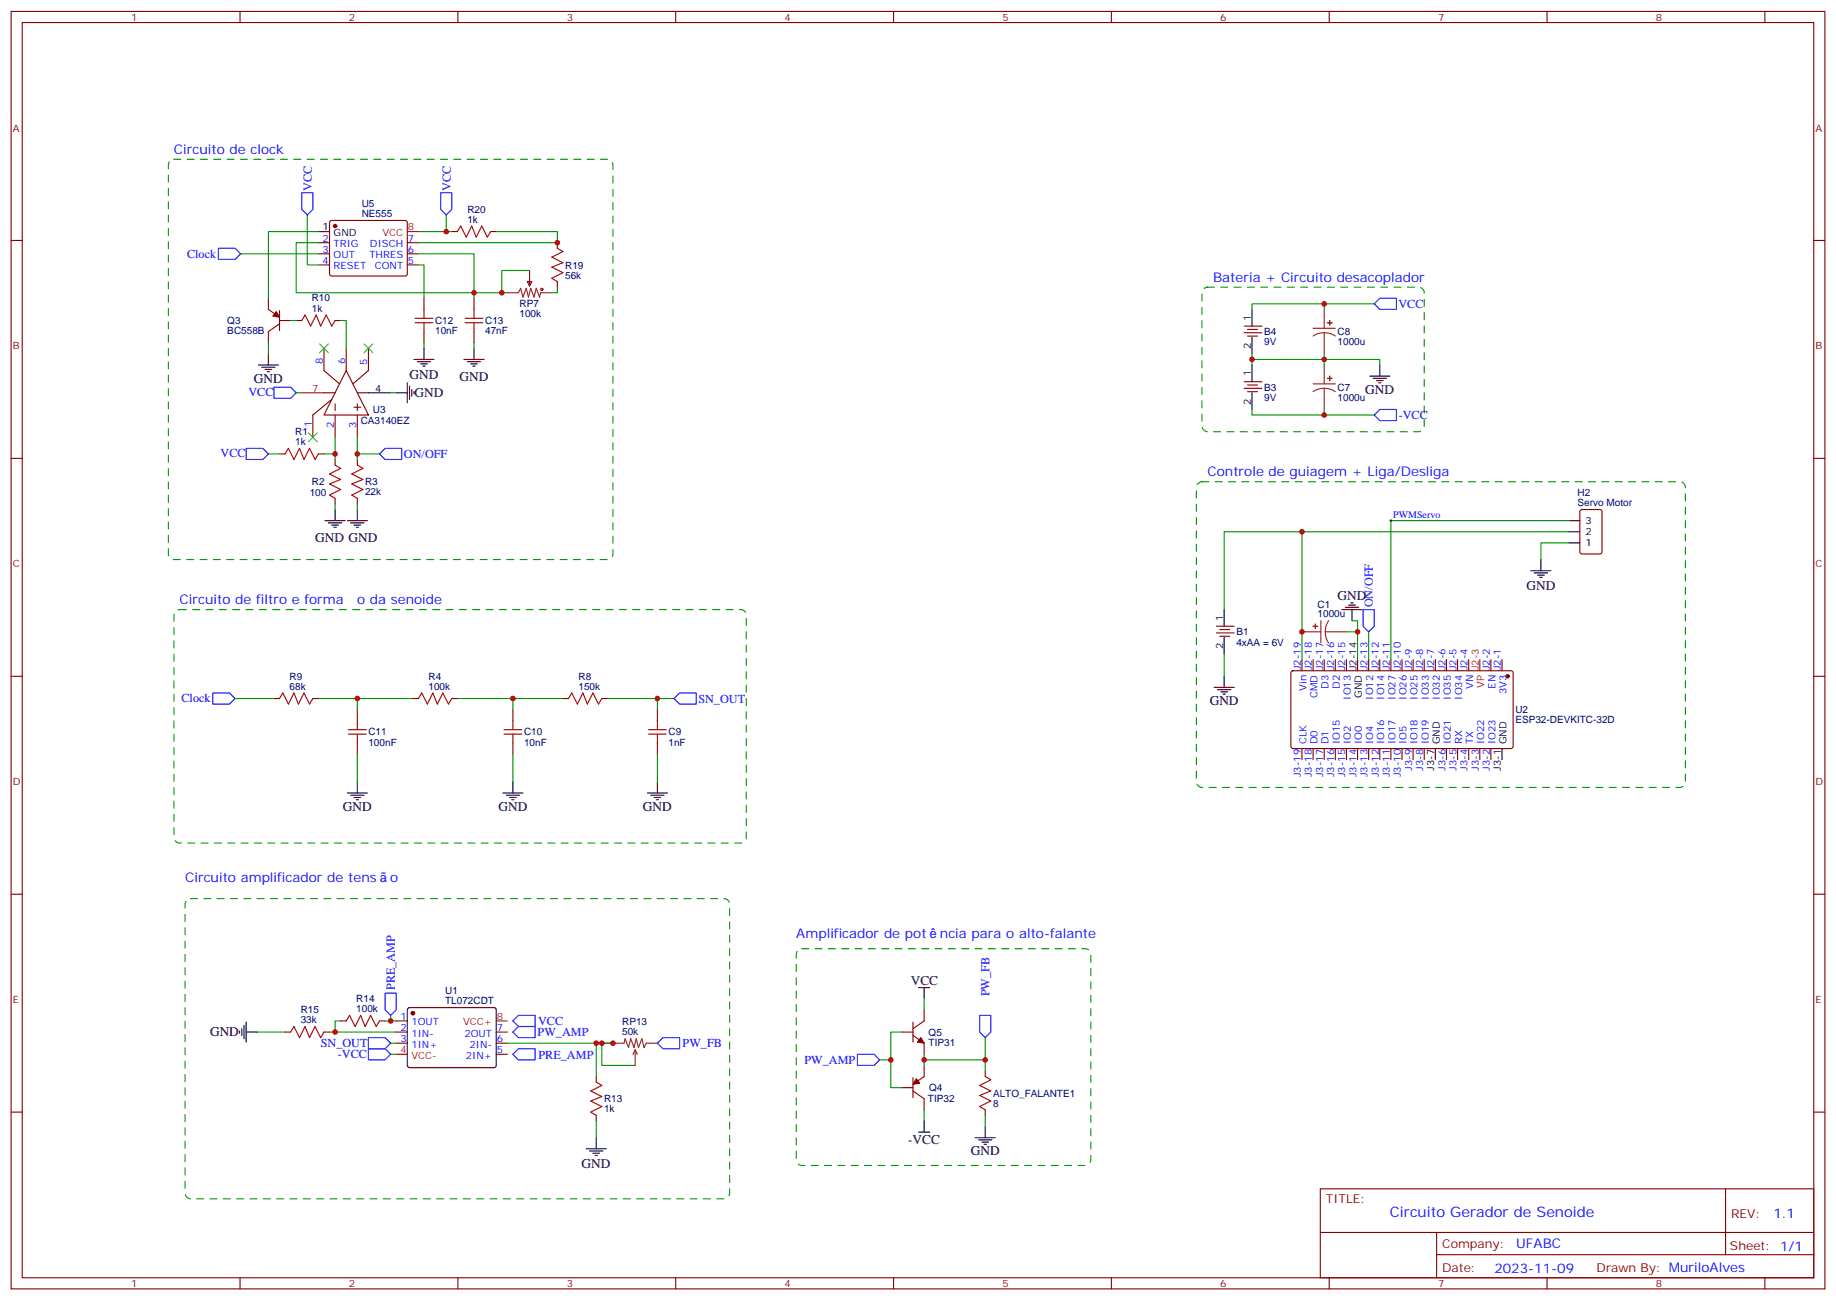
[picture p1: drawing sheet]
<svg xmlns="http://www.w3.org/2000/svg" width="583mm" height="413mm" viewBox="0 0 583 413" stroke-linecap="round" stroke-linejoin="round" font-family="sans-serif">
<g fill="none" stroke="#870000" stroke-width=".35">
<path d="M3.5 3.6h575.8v405.4h-575.8zM7.1 7.2h568.6v398.2h-568.6zM76.2 3.6v3.6M145.3 3.6v3.6M214.5 3.6v3.6M283.6 3.6v3.6M352.8 3.6v3.6M421.9 3.6v3.6M491.1 3.6v3.6M560.2 3.6v3.6M3.5 76.3h3.6M101.1 77h3.5"/>
<path d="M104.8 70.2l.5-.2h23.3l.5 .2 .2 .5-.1 16.5-.6 .4-23.6-.1-.4-.6v-16.2zM129.3 77h3.5M143.4 73.5h1.8M155.8 73.5h1.7M176.9 77v1.8M575.7 76.3h3.6M85.2 94.7v3.5l3.5 2.4M88.7 98.5v6.4M101.1 80.5h3.5M101.1 84.1h3.5M129.3 80.5h3.5M129.3 84.1h3.5"/>
<path d="M134.6 94.7v3.5M150.5 94.7v3.5M167.4 89.4h1.4l-.7 1.4zM168.1 85.8v5M176.9 89.4v1.7M88.7 102.8l-3.5 2.4v3.6M88.7 101.7h3.6M94 101.7h1.8M102.8 110.5v7.1l5 4.2M106.4 101.7h1.7M109.9 117.6l7 14.1h-14.1zM109.9 110.5v7.1"/>
<path d="M116.9 110.5v7.1l-4.9 4.2M134.6 105.2v3.6M150.5 105.2v3.6M394.9 103.5h5.7M394.9 105.6h5.7M396 104.5h3.2M396 106.6h3.2M102.8 124.6h3.6M105.3 126.8l-6 4.9v7M106.4 128.2v2.1M106.4 131.7v7M112.4 129.2h2.1"/>
<path d="M113.4 128.2v2.1M113.4 131.7v7M113.4 124.6h3.5M394.9 121.1h5.7M394.9 123.2h5.7M396 122.2h3.2M396 124.3h3.2M3.5 145.5h3.6M88.7 144h1.8M101.1 144h1.7M106.4 145.8v1.8M106.4 158.2v1.7"/>
<path d="M113.4 145.8v1.8M113.4 158.2v1.7M575.7 145.5h3.6M501.7 161.9l.5-.2h5.6l.7 .4v13l-.4 .6-5.9 .1-.7-.5v-12.9zM386.1 198.7h5.7M387.2 199.8h3.1M3.5 214.6h3.6M386.1 200.8h5.7M387.2 201.9h3.1M410 213l.5-.2 69.4 .1 .4 .6-.1 23.6-.6 .4h-69.4l-.4-.7v-23.3zM413.3 209.3v3.5M416.8 209.3v3.5"/>
<path d="M420.3 209.3v3.5M423.9 209.3v3.5M427.4 209.3v3.5M434.4 209.3v3.5M438 209.3v3.5M441.5 209.3v3.5M445 209.3v3.5M448.6 209.3v3.5M452.1 209.3v3.5M455.6 209.3v3.5M459.1 209.3v3.5M462.7 209.3v3.5"/>
<path d="M466.2 209.3v3.5M473.3 209.3v3.5M476.8 209.3v3.5M575.7 214.6h3.6M87 221.7h1.7M99.3 221.7h1.8M113.4 225.2v3.5M113.4 235.8v3.5M131.1 221.7h1.7M143.4 221.7h1.8M162.8 225.2v3.5M162.8 235.8v3.5"/>
<path d="M178.7 221.7h1.7M191 221.7h1.8M208.7 225.2v3.5M208.7 235.8v3.5M413.3 237.5v3.6M416.8 237.5v3.6M420.3 237.5v3.6M423.9 237.5v3.6M427.4 237.5v3.6M430.9 237.5v3.6M434.4 237.5v3.6M438 237.5v3.6"/>
<path d="M441.5 237.5v3.6M445 237.5v3.6M448.6 237.5v3.6M452.1 237.5v3.6M459.1 237.5v3.6M462.7 237.5v3.6M466.2 237.5v3.6M469.7 237.5v3.6M473.3 237.5v3.6M3.5 283.7h3.6M575.7 283.7h3.6M90.5 327.5h1.8"/>
<path d="M102.8 327.5h1.8M108.1 324h1.8M120.5 324h1.7M125.8 327.5h3.5M125.8 324h3.5M125.8 331h3.5M157.5 327.5h3.5M157.5 331h3.5M157.5 334.5h3.5M286.3 327.5h3.5M289.8 328.5l3.5 2.5v3.5M289.8 324.3v6.4"/>
<path d="M293.3 320.4v3.6l-3.5 2.4M293.3 338.1v3.5l-3.5 2.5M312.7 339.8v1.8M3.5 352.9h3.6M189.3 341.6v1.8M189.3 353.9v1.8M286.3 345.1h3.5M289.8 346.2l3.5 2.5v3.5M289.8 341.9v6.4M312.7 352.2v1.7M575.7 352.9h3.6M419.1 377.2h156.6v28.2h-156.6z"/>
<path d="M547.7 377.2v20.9M419.1 391.1h156.5M456 398.1h119.6M456 391.1v14.1M76.2 405.4v3.6M145.3 405.4v3.6M214.5 405.4v3.6M283.6 405.4v3.6M352.8 405.4v3.6M421.9 405.4v3.6M491.1 405.4v3.6M560.2 405.4v3.6"/>
</g>
<g fill="none" stroke="#000" stroke-width=".35">
<path d="M101.1 73.5h3.5M397.4 98.2v5.3M82 115.8h6.4M83.1 116.5h4.2M84.1 117.2h2.2M84.8 117.9h.7M85.2 112.3v3.5M131.4 114.1h6.4M132.5 114.8h4.2M133.5 115.5h2.1M134.2 116.2h.7M134.6 110.5v3.6"/>
<path d="M147.3 114.1h6.3M148.3 114.8h4.3M149.4 115.5h2.1M150.1 116.2h.7M150.5 110.5v3.6M397.4 107v5.3M397.4 115.8v5.3M434.8 119.3h6.3M438 115.8v3.5M116.9 124.6h7.1M125.8 124.6h3.5M129.3 121.5v6.3"/>
<path d="M130 122.5v4.3M130.7 123.6v2.1M131.4 124.3v.7M397.4 124.6v5.3M435.9 120.1h4.2M436.9 120.8h2.1M437.6 121.5h.7M103.2 165.2h6.3M104.2 165.9h4.3M105.3 166.6h2.1M106 167.3h.7M106.4 161.7v3.5"/>
<path d="M110.2 165.2h6.4M111.3 165.9h4.2M112.4 166.6h2.1M113.1 167.3h.7M113.4 161.7v3.5M489.1 177.6v3.5M497.9 172.3h3.6M497.9 165.2h3.6M497.9 168.7h3.6M388.6 193.4v5.3M426 193.4h6.3M427 192.7h4.3"/>
<path d="M428.1 192h2.1M428.8 191.3h.7M429.2 193.4v3.6M486 181.1h6.3M487 181.8h4.2M488.1 182.5h2.1M488.8 183.2h.7M385.4 218.1h6.4M386.5 218.8h4.2M387.5 219.5h2.1M388.6 202.2v5.3M388.6 214.6v3.5"/>
<path d="M430.9 209.3v3.5M388.2 220.2h.7M455.6 237.5v3.6M476.8 237.5v3.6M110.2 251.6h6.4M111.3 252.3h4.2M112.4 253h2.1M113.1 253.8h.7M113.4 248.1v3.5M159.6 251.6h6.4M160.7 252.3h4.2M161.7 253h2.2"/>
<path d="M162.5 253.8h.7M162.8 248.1v3.5M205.5 251.6h6.3M206.6 252.3h4.2M207.6 253h2.1M208.3 253.8h.7M208.7 248.1v3.5M129.5 319.9l.5-.2 27.1 .1 .4 .6-.1 17.9-.6 .5-27.1-.1-.4-.6v-17.7zM291.6 313.4h3.5M293.3 313.4v3.5M76 327.1v.7M76.7 326.4v2.1"/>
<path d="M77.4 325.4v4.2M78.1 327.5h3.6M78.1 324.3v6.4M291.6 359.2h3.5M293.3 355.7v3.5M312.7 357.5v3.5M186.1 364.5h6.3M187.1 365.2h4.3M188.2 365.9h2.1M188.9 366.6h.7M189.3 361v3.5M309.6 361h6.3"/>
<path d="M310.6 361.7h4.3M311.7 362.4h2.1M312.4 363.1h.7"/>
</g>
<g fill="none" stroke="#008700" stroke-width=".35">
<path d="M97.5 68.2v15.9h3.6M101.1 77h-7.1v15.9h56.5v-12.4h-17.7M101.1 73.5h-15.9v21.2M141.6 68.2v5.3h-8.8M141.6 73.5h1.8M157.5 73.5h19.4v3.5h-44.1M76.4 80.5h24.7M132.8 84.1h1.8v10.6M159.3 92.9h1.7M168.1 85.8h-8.8v7.1h-8.8v1.8M176.9 91.1v1.8h-1.7M420.3 96.4v1.8"/>
<path d="M436.2 96.4h-38.8v1.8M85.2 108.8v3.5M92.3 101.7h1.7M108.1 101.7h1.8v8.8M134.6 108.8v1.7M150.5 108.8v1.7M397.4 114.1h40.6v1.7M397.4 112.3v3.5M420.3 112.3v3.5M94 124.6h1.8M106.4 138.7v5.3h-3.6M113.4 138.7v5.3"/>
<path d="M124 124.6h1.8M397.4 129.9v1.8h38.8M420.3 129.9v1.8M85.2 144h3.5M106.4 144v1.8M106.4 159.9v1.8M113.4 159.9v1.8M120.5 144h-7.1v1.8M413.3 168.7v40.6M497.9 172.3h-8.8v5.3M497.9 168.7h-109.3v24.7M497.9 165.2h-56.4v44.1"/>
<path d="M429.2 197h1.7v12.3M388.6 207.5v7.1M427.4 200.5h3.5M434.4 200.5v8.8M74.6 221.7h12.4M101.1 221.7h30M113.4 221.7v3.5M113.4 239.3v8.8M145.2 221.7h17.6v3.5M162.8 221.7h15.9M162.8 239.3v8.8M192.8 221.7h21.2"/>
<path d="M208.7 221.7v3.5M208.7 239.3v8.8M293.3 316.9v3.5M81.7 327.5h8.8M104.6 327.5h1.8M108.1 324h-1.7v3.5h19.4M122.2 324h3.6M124 331h1.8M124 322.2v1.8M124 334.5h1.8M161 331h33.6M201.6 338.1h-10.6v-7.1h-1.7v10.6"/>
<path d="M279.2 336.3h3.6M286.3 327.5h-3.5v17.6h3.5M293.3 336.3h19.4v3.5M293.3 334.5v3.6M312.7 329.2v7.1M189.3 355.7v5.3M293.3 352.2v3.5M312.7 353.9v3.6"/>
</g>
<g fill="none" stroke="#00f" stroke-width=".35">
<path d="M69.3 78.8h5.3l1.8 1.7-1.8 1.8h-5.3zM95.8 61.1h3.5v5.3l-1.8 1.8-1.7-1.8zM139.9 61.1h3.5v5.3l-1.8 1.8-1.7-1.8zM436.2 96.4l1.8-1.7h5.3v3.5h-5.3zM87 122.9h5.3l1.7 1.7-1.7 1.8h-5.3zM436.2 131.7l1.8-1.8h5.3v3.6h-5.3zM78.1 142.3h5.3l1.8 1.7-1.8 1.8h-5.3zM120.5 144l1.7-1.7h5.3v3.5h-5.3zM432.7 193.4h3.5v5.3l-1.8 1.8-1.7-1.8zM67.6 219.9h5.2l1.8 1.8-1.8 1.7h-5.2zM214 221.7l1.7-1.8h5.3v3.5h-5.3zM122.2 315.1h3.6v5.3l-1.8 1.8-1.8-1.8z"/>
<path d="M116.9 329.2h5.3l1.8 1.8-1.8 1.8h-5.3zM116.9 332.8h5.3l1.8 1.7-1.8 1.8h-5.3zM162.8 327.5l1.8-1.8h5.3v3.5h-5.3zM162.8 334.5l1.8-1.7h5.3v3.5h-5.3zM162.8 324l1.8-1.8h5.3v3.5h-5.3zM208.7 331l1.7-1.8h5.3v3.6h-5.3zM272.2 334.5h5.3l1.7 1.8-1.7 1.8h-5.3zM311 322.2h3.5v5.3l-1.8 1.7-1.7-1.7z"/>
</g>
<path d="M55.2 50.6h137.6l1.2 .5 .6 1.2v123.5l-.6 1.2-1.2 .6h-137.6l-1.2-.6-.6-1.2v-123.5l.6-1.2 1.2-.5M383.3 91.1h67l.9 .3 .6 .6 .3 .9v42.3l-.3 .9-.7 .6-.8 .3h-67l-.9-.3-.6-.7-.3-.8v-42.3l.6-1.3 1.2-.5M381.5 152.9h151.7l.9 .2 .6 .6 .3 .9v93.5l-.3 .9-.7 .6-.8 .3h-151.7l-.9-.3-.6-.7-.2-.8v-93.5l.6-1.2 1.1-.5M57 193.4l178.6 .1 1 .8 .3 .9-.1 71-.5 .8-1.2 .5-178.6-.1-.8-.5-.5-1.2v-70.5l.6-1.3 1.2-.5M60.5 285.2h169.3l.9 .2 .7 .6 .2 .9v91.7l-.3 .9-.7 .7-.8 .2h-169.3l-.9-.3-.6-.7-.3-.8v-91.7l.6-1.2 1.2-.5M254.5 301h90l.9 .3 .6 .6 .3 .9v65.3l-.3 .8-.7 .7-.8 .2h-90l-.9-.3-.6-.6-.2-.8v-65.3l.6-1.3 1.1-.5" fill="none" stroke="#090" stroke-width=".35" stroke-dasharray="2.1 2.1"/>
<g fill="none" stroke="#a10000" stroke-width=".35">
<path d="M145.2 73.5l1-1.8 1.8 3.5 1.8-3.5 1.4 3.5 1.7-3.5 1.8 3.5 1.1-1.7M176.9 78.8l1.8 1-3.5 1.8 3.5 1.8-3.5 1.4 3.5 1.7-3.5 1.8 1.7 1.1M134.6 98.2v2.8M150.5 98.2v2.8M95.8 101.7l1-1.8 1.8 3.6 1.8-3.6 1.4 3.6 1.7-3.6 1.8 3.6 1.1-1.8M131.8 102.4h5.6M131.8 101h5.6M134.6 102.4v2.8M147.6 102.4h5.7M147.6 101h5.7M150.5 102.4v2.8M90.5 144l1-1.7 1.8 3.5 1.8-3.5 1.4 3.5 1.7-3.5 1.8 3.5 1.1-1.8"/>
<path d="M106.4 147.6l1.7 1-3.5 1.8 3.5 1.8-3.5 1.4 3.5 1.7-3.5 1.8 1.8 1.1M113.4 147.6l1.8 1-3.5 1.8 3.5 1.8-3.5 1.4 3.5 1.7-3.5 1.8 1.7 1.1M88.7 221.7l1.1-1.8 1.7 3.5 1.8-3.5 1.4 3.5 1.8-3.5 1.7 3.5 1.1-1.7M110.6 232.9h5.6M110.6 231.5h5.6M113.4 228.7v2.8M113.4 232.9v2.9M132.8 221.7l1.1-1.8 1.7 3.5 1.8-3.5 1.4 3.5 1.8-3.5 1.7 3.5 1.1-1.7M160 232.9h5.6M160 231.5h5.6M162.8 228.7v2.8M162.8 232.9v2.9"/>
<path d="M180.4 221.7l1.1-1.8 1.8 3.5 1.7-3.5 1.4 3.5 1.8-3.5 1.8 3.5 1-1.7M205.8 232.9h5.7M205.8 231.5h5.7M208.7 228.7v2.8M208.7 232.9v2.9M92.3 327.5l1-1.8 1.8 3.5 1.7-3.5 1.4 3.5 1.8-3.5 1.8 3.5 1-1.7M109.9 324l1-1.8 1.8 3.5 1.8-3.5 1.4 3.5 1.8-3.5 1.7 3.5 1.1-1.7M189.3 343.4l1.7 1-3.5 1.8 3.5 1.7-3.5 1.5 3.5 1.7-3.5 1.8 1.8 1M312.7 341.6l1.8 1.1-3.5 1.7 3.5 1.8-3.5 1.4 3.5 1.8-3.5 1.7 1.7 1.1"/>
<circle cx="172" cy="91.8" r=".35"/>
</g>
<g fill="#870000" stroke="#870000" stroke-width=".35">
<path d="M292.3 329.2l1 1.8-2.1-.3z"/>
<path d="M290.9 342.3l1 1.4-2.1 .4z"/>
<path d="M87.7 98.9l1 1.7-2.1-.3z"/>
<circle cx="106.4" cy="71.7" r=".53"/>
<circle cx="131.1" cy="321.5" r=".53"/>
<circle cx="478.5" cy="214.6" r=".53"/>
</g>
<path d="M129.3 73.5h3.5M95.8 124.6h7M469.7 209.3v3.5M125.8 334.5h3.5M157.5 324h3.5" fill="none" stroke="#f00" stroke-width=".35"/>
<g fill="none" stroke="#8c2424" stroke-width=".35">
<path d="M161 92.9h3.6l.7-1.4 .7 2.8 1-2.8 .7 2.8 .8-2.8 1 2.8 .7-2.8 1.1 2.8 .3-1.4h3.6M420.3 98.2v6M416.8 104.2h7.1M420.3 105.6l-1.8 .2-1.7 .8M420.3 105.6l1.9 .2 1.7 .8M420.3 105.6v6.7M420.3 115.8v6M416.8 121.8h7.1M420.3 123.2l-1.8 .3-1.7 .8M420.3 123.2l1.9 .3 1.7 .8M420.3 123.2v6.7M419.3 197v7"/>
<path d="M421.7 197l-.8 1.6-.2 1.9M413.3 200.5h6M420.7 200.5l.2 1.8 .8 1.7M420.7 200.5h6.7M194.6 331h3.5l.3-1.4 1.1 2.8 .7-2.8 1.1 2.8 .7-2.8 .7 2.8 1-2.8 .7 2.8 .7-1.4h3.6M201.6 333.1l-.7 1.4M201.6 333.1l.7 1.4M201.6 333.1v5"/>
</g>
<g fill="#8c2424" stroke="#8c2424" stroke-width=".35">
<path d="M421.4 102.4h1.4z"/>
<path d="M422.1 101.7v1.4z"/>
<path d="M421.4 120.1h1.4z"/>
<path d="M422.1 119.3v1.5z"/>
<path d="M417.5 198v1.4z"/>
<path d="M416.8 198.7l1.4 .1z"/>
</g>
<path d="M101.4 109.1l2.8 2.8M104.2 109.1l-2.8 2.8M115.5 109.1l2.9 2.8M118.4 109.1l-2.9 2.8M97.9 137.3l2.8 2.9M100.7 137.3l-2.8 2.9" fill="none" stroke="#3c3" stroke-width=".35"/>
<path d="M441.1 165.2h.8M441.5 164.9v.7" fill="none" stroke="#000" stroke-width=".32"/>
<g fill="#c00">
<circle cx="208.7" cy="221.7" r=".88"/>
<circle cx="159.3" cy="92.9" r=".88"/>
<circle cx="312.7" cy="336.3" r=".88"/>
<circle cx="282.8" cy="336.3" r=".88"/>
<circle cx="191" cy="331" r=".88"/>
<circle cx="141.6" cy="73.5" r=".88"/>
<circle cx="176.9" cy="77" r=".88"/>
<circle cx="113.4" cy="221.7" r=".88"/>
<circle cx="150.5" cy="92.9" r=".88"/>
<circle cx="420.3" cy="96.4" r=".88"/>
<circle cx="420.3" cy="131.7" r=".88"/>
<circle cx="397.4" cy="114.1" r=".88"/>
<circle cx="420.3" cy="114.1" r=".88"/>
<circle cx="293.3" cy="336.3" r=".88"/>
<circle cx="162.8" cy="221.7" r=".88"/>
<circle cx="124" cy="324" r=".88"/>
<circle cx="106.4" cy="327.5" r=".88"/>
<circle cx="194.6" cy="331" r=".88"/>
<circle cx="189.3" cy="331" r=".88"/>
<circle cx="113.4" cy="144" r=".88"/>
<circle cx="106.4" cy="144" r=".88"/>
<circle cx="413.3" cy="168.7" r=".88"/>
<circle cx="413.3" cy="200.5" r=".88"/>
<circle cx="430.9" cy="200.5" r=".88"/>
</g>
<text font-size="4.6" fill="#00f" x="441.2" y="386.3">Circuito Gerador de Senoide</text>
<g font-size="4.2" fill="#00f">
<text x="55.2" y="48.8">Circuito de clock</text>
<text x="385.1" y="89.4">Bateria + Circuito desacoplador</text>
<text x="383.3" y="151.1">Controle de guiagem + Liga/Desliga</text>
<text x="57" y="191.7">Circuito de filtro e forma</text>
<text x="113.4" y="191.7">o da senoide</text>
<text x="58.7" y="279.9">Circuito amplificador de tens</text>
<text x="123.8" y="279.9">o</text>
<text x="252.8" y="297.5">Amplificador de pot</text>
<text x="298.4" y="297.5">ncia para o alto-falante</text>
<text x="562.9" y="386.5">1.1</text>
<text x="481.3" y="396">UFABC</text>
<text x="474.4" y="403.9">2023-11-09</text>
</g>
<g font-size="4.2">
<text x="80.6" y="121.5">GND</text>
<text x="130" y="120.2">GND</text>
<text x="145.9" y="120.8">GND</text>
<text x="433.4" y="125">GND</text>
<text x="131.6" y="126.1">GND</text>
<text x="100" y="171.9">GND GND</text>
<text x="424.6" y="190.3">GND</text>
<text x="484.5" y="187.2">GND</text>
<text x="384" y="223.8">GND</text>
<text x="108.8" y="257.3">GND</text>
<text x="158.2" y="257.3">GND</text>
<text x="204.1" y="257.3">GND</text>
<text x="289.1" y="312.7">VCC</text>
<text x="66.7" y="328.9">GND</text>
<text x="288.3" y="363.1">-VCC</text>
<text x="184.6" y="370.6">GND</text>
<text x="308.2" y="366.6">GND</text>
</g>
<g font-size="3.9" fill="#00f">
<text x="99" y="60.5" transform="rotate(-90 99 60.5)">VCC</text>
<text x="143.1" y="60.5" transform="rotate(-90 143.1 60.5)">VCC</text>
<text x="59.4" y="81.8">Clock</text>
<text x="443.9" y="97.9">VCC</text>
<text x="78.8" y="125.7">VCC</text>
<text x="444" y="132.9">-VCC</text>
<text x="70" y="145.1">VCC</text>
<text x="128.2" y="145.4">ON/OFF</text>
<text x="435.8" y="192.7" transform="rotate(-90 435.8 192.7)">ON/OFF</text>
<text x="57.6" y="222.8">Clock</text>
<text x="221.7" y="223">SN_OUT</text>
<text x="125.4" y="314.2" transform="rotate(-90 125.4 314.2)">PRE_AMP</text>
<text x="314" y="316.1" transform="rotate(-90 314 316.1)">PW_FB</text>
<text x="170.6" y="328.8">PW_AMP</text>
<text x="170.8" y="325.2">VCC</text>
<text x="101.8" y="332.3">SN_OUT</text>
<text x="107.3" y="335.8">-VCC</text>
<text x="170.9" y="336">PRE_AMP</text>
<text x="216.7" y="332.4">PW_FB</text>
<text x="255.4" y="337.5">PW_AMP</text>
</g>
<g font-size="3.9" fill="#800">
<text x="420.9" y="381.8">TITLE:</text>
<text x="549.5" y="386.5">REV:</text>
<text x="457.8" y="396">Company:</text>
<text x="549.1" y="396.6">Sheet: 1/1</text>
<text x="457.8" y="403.7">Date:</text>
<text x="506.8" y="403.8">Drawn By: MuriloAlves</text>
</g>
<g font-size="3.2" fill="#800">
<text x="41.6" y="6.6">1</text>
<text x="110.8" y="6.6">2</text>
<text x="179.9" y="6.6">3</text>
<text x="249.1" y="6.6">4</text>
<text x="318.2" y="6.6">5</text>
<text x="387.3" y="6.6">6</text>
<text x="456.5" y="6.6">7</text>
<text x="525.6" y="6.6">8</text>
<text x="4.1" y="41.7">A</text>
<text x="576.3" y="41.7">A</text>
<text x="4.1" y="110.9">B</text>
<text x="576.3" y="110.9">B</text>
<text x="4.1" y="180">C</text>
<text x="576.3" y="180">C</text>
<text x="4.1" y="249.2">D</text>
<text x="576.3" y="249.2">D</text>
<text x="4.1" y="318.3">E</text>
<text x="576.3" y="318.3">E</text>
<text x="41.6" y="408.4">1</text>
<text x="110.8" y="408.4">2</text>
<text x="179.9" y="408.4">3</text>
<text x="249.1" y="408.4">4</text>
<text x="318.2" y="408.4">5</text>
<text x="387.3" y="408.4">6</text>
<text x="456.5" y="408.4">7</text>
<text x="525.6" y="408.4">8</text>
</g>
<g font-size="3.2" fill="#000080">
<text x="114.8" y="65.8">U5</text>
<text x="114.8" y="68.8">NE555</text>
<text x="148.4" y="70.7">1k</text>
<text x="148.4" y="67.5">R20</text>
<text x="179.4" y="88.4">56k</text>
<text x="179.4" y="85.2">R19</text>
<text x="99" y="95.7">R10</text>
<text x="99" y="98.9">1k</text>
<text x="164.9" y="100.5">100k</text>
<text x="164.9" y="97.3">RP7</text>
<text x="72.2" y="106.1">BC558B</text>
<text x="72.2" y="102.8">Q3</text>
<text x="138.1" y="106">10nF</text>
<text x="138.1" y="102.8">C12</text>
<text x="154" y="106">47nF</text>
<text x="154" y="102.9">C13</text>
<text x="401.3" y="106.3">B4</text>
<text x="424.6" y="106.3">C8</text>
<text x="401.3" y="109.5">9V</text>
<text x="424.6" y="109.6">1000u</text>
<text x="401.3" y="123.9">B3</text>
<text x="424.6" y="124">C7</text>
<text x="118.4" y="131.1">U3</text>
<text x="401.3" y="127.1">9V</text>
<text x="424.6" y="127.2">1000u</text>
<text x="114.5" y="134.6">CA3140EZ</text>
<text x="93.7" y="141.2">1k</text>
<text x="93.7" y="138">R1</text>
<text x="99" y="154">R2</text>
<text x="115.9" y="154">R3</text>
<text x="98.3" y="157.5">100</text>
<text x="115.9" y="157.2">22k</text>
<text x="500.8" y="160.6">Servo Motor</text>
<text x="500.8" y="157.5">H2</text>
<text x="418.2" y="195.9">1000u</text>
<text x="418.2" y="192.8">C1</text>
<text x="392.5" y="201.6">B1</text>
<text x="392.5" y="204.8">4xAA = 6V</text>
<text x="91.9" y="215.7">R9</text>
<text x="136" y="215.7">R4</text>
<text x="183.6" y="215.7">R8</text>
<text x="91.9" y="218.8">68k</text>
<text x="136" y="218.8">100k</text>
<text x="183.6" y="218.8">150k</text>
<text x="481" y="226.3">U2</text>
<text x="116.9" y="233.4">C11</text>
<text x="166.3" y="233.4">C10</text>
<text x="212.2" y="233.4">C9</text>
<text x="481" y="229.5">ESP32-DEVKITC-32D</text>
<text x="116.9" y="236.6">100nF</text>
<text x="166.3" y="236.6">10nF</text>
<text x="212.2" y="236.6">1nF</text>
<text x="113.1" y="318">R14</text>
<text x="141.3" y="315.5">U1</text>
<text x="95.4" y="321.5">R15</text>
<text x="113.1" y="321.1">100k</text>
<text x="141.3" y="318.7">TL072CDT</text>
<text x="95.4" y="324.7">33k</text>
<text x="197.5" y="328.5">50k</text>
<text x="197.5" y="325.3">RP13</text>
<text x="294.7" y="328.6">Q5</text>
<text x="294.7" y="331.8">TIP31</text>
<text x="294.9" y="346.3">Q4</text>
<text x="191.7" y="352.8">1k</text>
<text x="191.7" y="349.8">R13</text>
<text x="294.5" y="349.8">TIP32</text>
<text x="315.2" y="351.2">8</text>
<text x="315.2" y="348">ALTO_FALANTE1</text>
</g>
<g font-size="3.2">
<text x="102.4" y="73.1">1</text>
<text x="105.9" y="74.9">GND</text>
<text x="397.1" y="101.7" transform="rotate(-90 397.1 101.7)">1</text>
<text x="397.1" y="110.8" transform="rotate(-90 397.1 110.8)">2</text>
<text x="397.1" y="119.3" transform="rotate(-90 397.1 119.3)">1</text>
<text x="119.1" y="124.3">4</text>
<text x="397.1" y="128.4" transform="rotate(-90 397.1 128.4)">2</text>
<text x="503.2" y="166.3">3</text>
<text x="503.2" y="173.3">1</text>
<text x="503.2" y="169.8">2</text>
<text x="388.2" y="197" transform="rotate(-90 388.2 197)">1</text>
<text x="388.2" y="206" transform="rotate(-90 388.2 206)">2</text>
<text x="430.6" y="212.7" transform="rotate(-90 430.6 212.7)">J2-14</text>
<text x="432.3" y="221.4" transform="rotate(-90 432.3 221.4)">GND</text>
<text x="457" y="236.2" transform="rotate(-90 457 236.2)">GND</text>
<text x="478.2" y="236.2" transform="rotate(-90 478.2 236.2)">GND</text>
<text x="455.3" y="244.6" transform="rotate(-90 455.3 244.6)">J3-7</text>
<text x="476.4" y="244.6" transform="rotate(-90 476.4 244.6)">J3-1</text>
</g>
<g font-size="3.2" fill="#00f">
<text x="102.4" y="76.7">2</text>
<text x="129.5" y="76.7">7</text>
<text x="102.4" y="80.2">3</text>
<text x="102.4" y="83.7">4</text>
<text x="105.9" y="78.4">TRIG</text>
<text x="105.9" y="82">OUT</text>
<text x="117.3" y="82">THRES</text>
<text x="117.4" y="78.4">DISCH</text>
<text x="129.5" y="83.7">5</text>
<text x="129.5" y="80.2">6</text>
<text x="105.9" y="85.5">RESET</text>
<text x="118.9" y="85.5">CONT</text>
<text x="102.5" y="115.5" transform="rotate(-90 102.5 115.5)">8</text>
<text x="109.5" y="115.5" transform="rotate(-90 109.5 115.5)">6</text>
<text x="116.6" y="115.8" transform="rotate(-90 116.6 115.8)">5</text>
<text x="99" y="135.5" transform="rotate(-90 99 135.5)">1</text>
<text x="106" y="135.8" transform="rotate(-90 106 135.8)">2</text>
<text x="113.1" y="135.8" transform="rotate(-90 113.1 135.8)">3</text>
<text x="442.2" y="164.3">PWMServo</text>
<text x="412.9" y="212.7" transform="rotate(-90 412.9 212.7)">J2-19</text>
<text x="416.5" y="212.7" transform="rotate(-90 416.5 212.7)">J2-18</text>
<text x="420" y="212.7" transform="rotate(-90 420 212.7)">J2-17</text>
<text x="423.5" y="212.7" transform="rotate(-90 423.5 212.7)">J2-16</text>
<text x="427" y="212.7" transform="rotate(-90 427 212.7)">J2-15</text>
<text x="434.1" y="212.7" transform="rotate(-90 434.1 212.7)">J2-13</text>
<text x="437.6" y="212.7" transform="rotate(-90 437.6 212.7)">J2-12</text>
<text x="441.1" y="212.7" transform="rotate(-90 441.1 212.7)">J2-11</text>
<text x="444.7" y="212.7" transform="rotate(-90 444.7 212.7)">J2-10</text>
<text x="448.2" y="212.7" transform="rotate(-90 448.2 212.7)">J2-9</text>
<text x="451.7" y="212.7" transform="rotate(-90 451.7 212.7)">J2-8</text>
<text x="455.3" y="212.7" transform="rotate(-90 455.3 212.7)">J2-7</text>
<text x="458.8" y="212.7" transform="rotate(-90 458.8 212.7)">J2-6</text>
<text x="462.3" y="212.7" transform="rotate(-90 462.3 212.7)">J2-5</text>
<text x="465.8" y="212.7" transform="rotate(-90 465.8 212.7)">J2-4</text>
<text x="472.9" y="212.7" transform="rotate(-90 472.9 212.7)">J2-2</text>
<text x="476.4" y="212.7" transform="rotate(-90 476.4 212.7)">J2-1</text>
<text x="414.7" y="219.2" transform="rotate(-90 414.7 219.2)">Vin</text>
<text x="418.2" y="221.5" transform="rotate(-90 418.2 221.5)">CMD</text>
<text x="421.7" y="218.6" transform="rotate(-90 421.7 218.6)">D3</text>
<text x="425.3" y="218.6" transform="rotate(-90 425.3 218.6)">D2</text>
<text x="428.8" y="222" transform="rotate(-90 428.8 222)">IO13</text>
<text x="435.9" y="222" transform="rotate(-90 435.9 222)">IO12</text>
<text x="439.4" y="222" transform="rotate(-90 439.4 222)">IO14</text>
<text x="442.9" y="222" transform="rotate(-90 442.9 222)">IO27</text>
<text x="446.4" y="222" transform="rotate(-90 446.4 222)">IO26</text>
<text x="450" y="222" transform="rotate(-90 450 222)">IO25</text>
<text x="453.5" y="222" transform="rotate(-90 453.5 222)">IO33</text>
<text x="457" y="222" transform="rotate(-90 457 222)">IO32</text>
<text x="460.6" y="222" transform="rotate(-90 460.6 222)">IO35</text>
<text x="464.1" y="222" transform="rotate(-90 464.1 222)">IO34</text>
<text x="467.6" y="218.7" transform="rotate(-90 467.6 218.7)">VN</text>
<text x="474.7" y="218.5" transform="rotate(-90 474.7 218.5)">EN</text>
<text x="478.2" y="220.3" transform="rotate(-90 478.2 220.3)">3V3</text>
<text x="414.7" y="236.2" transform="rotate(-90 414.7 236.2)">CLK</text>
<text x="418.2" y="236.2" transform="rotate(-90 418.2 236.2)">D0</text>
<text x="421.7" y="236.2" transform="rotate(-90 421.7 236.2)">D1</text>
<text x="425.3" y="236.2" transform="rotate(-90 425.3 236.2)">IO15</text>
<text x="428.8" y="236.2" transform="rotate(-90 428.8 236.2)">IO2</text>
<text x="432.3" y="236.2" transform="rotate(-90 432.3 236.2)">IO0</text>
<text x="435.9" y="236.2" transform="rotate(-90 435.9 236.2)">IO4</text>
<text x="439.4" y="236.2" transform="rotate(-90 439.4 236.2)">IO16</text>
<text x="442.9" y="236.2" transform="rotate(-90 442.9 236.2)">IO17</text>
<text x="446.4" y="236.2" transform="rotate(-90 446.4 236.2)">IO5</text>
<text x="450" y="236.2" transform="rotate(-90 450 236.2)">IO18</text>
<text x="453.5" y="236.2" transform="rotate(-90 453.5 236.2)">IO19</text>
<text x="460.6" y="236.2" transform="rotate(-90 460.6 236.2)">IO21</text>
<text x="464.1" y="236.2" transform="rotate(-90 464.1 236.2)">RX</text>
<text x="467.6" y="236.2" transform="rotate(-90 467.6 236.2)">TX</text>
<text x="471.1" y="236.2" transform="rotate(-90 471.1 236.2)">IO22</text>
<text x="474.7" y="236.2" transform="rotate(-90 474.7 236.2)">IO23</text>
<text x="448.2" y="244.6" transform="rotate(-90 448.2 244.6)">J3-9</text>
<text x="451.7" y="244.6" transform="rotate(-90 451.7 244.6)">J3-8</text>
<text x="458.8" y="244.6" transform="rotate(-90 458.8 244.6)">J3-6</text>
<text x="462.3" y="244.6" transform="rotate(-90 462.3 244.6)">J3-5</text>
<text x="465.8" y="244.6" transform="rotate(-90 465.8 244.6)">J3-4</text>
<text x="469.4" y="244.6" transform="rotate(-90 469.4 244.6)">J3-3</text>
<text x="472.9" y="244.6" transform="rotate(-90 472.9 244.6)">J3-2</text>
<text x="412.9" y="246.6" transform="rotate(-90 412.9 246.6)">J3-19</text>
<text x="416.5" y="246.6" transform="rotate(-90 416.5 246.6)">J3-18</text>
<text x="420" y="246.6" transform="rotate(-90 420 246.6)">J3-17</text>
<text x="423.5" y="246.6" transform="rotate(-90 423.5 246.6)">J3-16</text>
<text x="427" y="246.6" transform="rotate(-90 427 246.6)">J3-15</text>
<text x="430.6" y="246.6" transform="rotate(-90 430.6 246.6)">J3-14</text>
<text x="434.1" y="246.6" transform="rotate(-90 434.1 246.6)">J3-13</text>
<text x="437.6" y="246.6" transform="rotate(-90 437.6 246.6)">J3-12</text>
<text x="441.1" y="246.6" transform="rotate(-90 441.1 246.6)">J3-11</text>
<text x="444.7" y="246.6" transform="rotate(-90 444.7 246.6)">J3-10</text>
<text x="127.1" y="323.6">1</text>
<text x="127.1" y="327.1">2</text>
<text x="130.6" y="325.4">1OUT</text>
<text x="130.6" y="328.9">1IN-</text>
<text x="147.4" y="328.9">2OUT</text>
<text x="157.7" y="327.1">7</text>
<text x="127.1" y="330.7">3</text>
<text x="130.6" y="332.4">1IN+</text>
<text x="147.9" y="336">2IN+</text>
<text x="149" y="332.4">2IN-</text>
<text x="157.7" y="334.2">5</text>
<text x="157.7" y="330.7">6</text>
</g>
<g font-size="3.2" fill="#f00">
<text x="121.4" y="74.9">VCC</text>
<text x="129.5" y="73.1">8</text>
<text x="99.1" y="124.3">7</text>
<text x="469.4" y="212.7" transform="rotate(-90 469.4 212.7)">J2-3</text>
<text x="471.1" y="218.2" transform="rotate(-90 471.1 218.2)">VP</text>
<text x="157.7" y="323.6">8</text>
<text x="147" y="325.4">VCC+</text>
<text x="127.1" y="334.2">4</text>
<text x="130.6" y="336">VCC-</text>
</g>
</svg>
